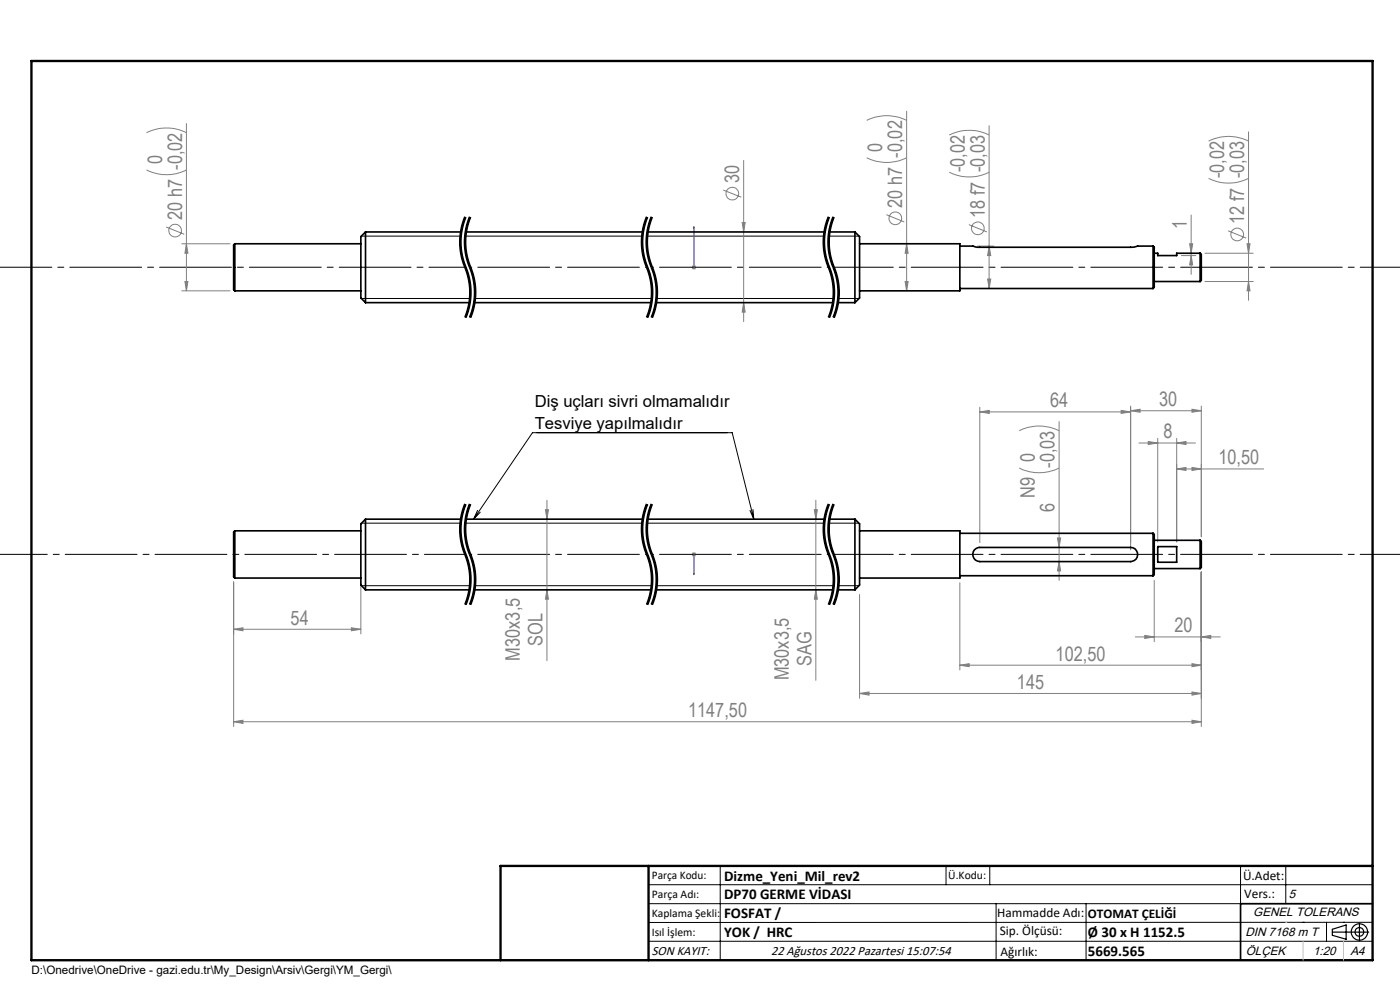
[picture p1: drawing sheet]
<svg xmlns="http://www.w3.org/2000/svg" width="297mm" height="210mm" viewBox="0 0 297 210" stroke-linecap="round" stroke-linejoin="round" font-family="sans-serif">
<g fill="none" stroke="#808080" stroke-width=".21">
<path d="M31.1 36a9.3 9.3 0 0 0 8.4 0M31.1 28.1a9.6 9.6 0 0 1 8.4 0M39.5 26.2v35.5M157.8 34v34.2M183.9 33.5a9.6 9.6 0 0 0 8.4 0M183.9 25.5a9.6 9.6 0 0 1 8.4 0M192.3 23.6v38.1M201.4 36.5a9.6 9.6 0 0 0 8.4 0M201.4 28.6a9.6 9.6 0 0 1 8.4 0M209.8 26.7v34.5M256.4 37.8a9.6 9.6 0 0 0 8.5 0M256.4 29.9a9.3 9.3 0 0 1 8.5 0"/>
<path d="M264.9 28v35.7M35.2 48.1l3.9 1.6M38.6 51.7h10.2M39.2 59.7h.7l-.4 2zM39.5 51.7l.4 2h-.7zM146.7 56.7h1M146.9 56.4l.7 .7M147.2 56.2v1M147.6 56.4l-.7 .7M153.4 40.3l3.9 1.5M157.4 47.2h.7l-.3 2zM188 45.5l3.8 1.6"/>
<path d="M192 59.7h.7l-.4 2zM192.3 51.7l.4 2h-.7zM205.5 47.7l3.9 1.5M207.4 52.2h3.5M209.5 59.2h.7l-.4 2zM209.8 52.2l.4 2h-.7zM250.6 54.2h3.1M252.4 51.7h.6l-.3 2zM252.7 54.2l.3 2h-.6zM252.7 45.6v12.6M255.6 53.7h10.3M255.6 59.7h10.3"/>
<path d="M260.5 49l3.9 1.5M264.5 51.7h.7l-.3 2zM264.9 59.7l.3 2h-.7zM38.6 61.7h10.2M157.8 64.2l.3 2h-.7zM207.9 87.4l2-.3v.6zM207.9 86.4v28.7M207.9 87.4h32M216.2 99.3a9.3 9.3 0 0 0 8.5 0M216.2 91.4a9.6 9.6 0 0 1 8.5 0M224.7 89.4v33.7M237.8 87.1l2.1 .3-2.1 .3z"/>
<path d="M239.9 87.1l2-.3v.6zM239.9 86.1v30.5M239.9 87.1h14.9M241.6 94h12M243.6 93.7l2 .3-2 .3zM245.6 93v22M249.6 99.5l2-.3v.6zM249.6 99.5h18.5M249.6 94l2-.3v.6zM249.6 93v22M252.9 99.2l1.9 .3-1.9 .3zM252.9 86.8l1.9 .3-1.9 .3z"/>
<path d="M254.8 86.1v27.8M115.7 108.1h.6l-.3 2zM116 106.1v34.1M146.7 117.6h1M146.9 117.3l.7 .7M147.2 117.1v1M147.6 117.3l-.7 .7M172.8 108.1h.6l-.3 2zM173.1 106.1v38.2M224.3 114.1h.7l-.3 2zM224.7 119.1l.3 2h-.7zM49.6 133.5l1.9-.3v.6z"/>
<path d="M49.6 123.4v30.7M49.6 133.5h27M74.5 133.2l2.1 .3-2.1 .3zM76.6 123.6v10.9M116 125.1l.3 2h-.6zM173.1 125.1l.3 2h-.6zM182.4 126.1v22M203.6 123.6v18.5M240.8 135.1h18.1M242.9 134.8l2 .3-2 .3zM244.9 123.1v13M254.8 135.1l2.1-.3v.6z"/>
<path d="M254.8 121.3v32.8M49.6 153.1l1.9-.3v.6zM49.6 153.1h205.2M182.4 147.1l2-.3v.7zM182.4 147.1h72.4M203.6 141.1l2-.3v.6zM203.6 141.1h51.2M252.9 140.8l1.9 .3-1.9 .3zM252.9 146.8l1.9 .3-1.9 .4zM252.9 152.8l1.9 .3-1.9 .3z"/>
<circle cx="37.1" cy="48.9" r="1.34"/>
<circle cx="155.4" cy="41.1" r="1.34"/>
<circle cx="189.9" cy="46.3" r="1.34"/>
<circle cx="207.4" cy="48.4" r="1.34"/>
<circle cx="262.5" cy="49.7" r="1.34"/>
</g>
<g fill="none" stroke="#000" stroke-width=".21" stroke-dasharray="6.3 1.3 1.3 1.3" stroke-dashoffset="2.8" stroke-linecap="butt">
<path d="M98.7 46a13.9 13.9 0 0 0 0 10.7M98.7 56.7a13.9 13.9 0 0 1 0 10.7M99.7 46a13.9 13.9 0 0 0 0 10.7M99.7 56.7a13.9 13.9 0 0 1 0 10.7M137.3 46a13.9 13.9 0 0 0 0 10.7M137.3 56.7a13.9 13.9 0 0 1 0 10.7M138.3 46a13.9 13.9 0 0 0 0 10.7M138.3 56.7a13.9 13.9 0 0 1 0 10.7M175.8 46a13.9 13.9 0 0 0 0 10.7M175.8 56.7a13.9 13.9 0 0 1 0 10.7M176.8 46a13.9 13.9 0 0 0 0 10.7M176.8 56.7a13.9 13.9 0 0 1 0 10.7"/>
<path d="M98.7 106.9a13.9 13.9 0 0 0 0 10.7M98.7 117.6a13.9 13.9 0 0 1 0 10.7M99.7 106.9a13.9 13.9 0 0 0 0 10.7M99.7 117.6a13.9 13.9 0 0 1 0 10.7M137.3 106.9a13.9 13.9 0 0 0 0 10.7M137.3 117.6a13.9 13.9 0 0 1 0 10.7M138.3 106.9a13.9 13.9 0 0 0 0 10.7M138.3 117.6a13.9 13.9 0 0 1 0 10.7M175.8 106.9a13.9 13.9 0 0 0 0 10.7M175.8 117.6a13.9 13.9 0 0 1 0 10.7M176.8 106.9a13.9 13.9 0 0 0 0 10.7M176.8 117.6a13.9 13.9 0 0 1 0 10.7"/>
</g>
<g fill="none" stroke="#000" stroke-width=".21">
<path d="M76.7 50.1h21M97.6 53l.4 2.2M97.7 49.1l-.2 1.7 .1 2.2M97.9 52.4l.3 2.2 .6 1.8M98 55.2l.2 .5M98.1 48.7l-.2 1.6v2.1M98.2 55.7l.2 .5M98.4 46.5l-.7 2.6M98.4 56.2a14.2 14.2 0 0 1 1.2 5.8M98.6 45.9l-.2 .6M98.6 53l.4 2.2M98.7 49.1l-.2 1.7 .1 2.2"/>
<path d="M98.7 50.1h37.5M98.7 46a14.3 14.3 0 0 0 .4 11.7 13.9 13.9 0 0 1-.4 9.7M98.8 56.4l.1 .2zM98.9 52.4a19 19 0 0 0 1.5 5.8l.3 1.1M98.9 46.1l-.8 2.6M98.9 56.6l.8 2.7M99 55.2l.2 .5M99.1 48.7l-.2 1.6v2.1M99.2 55.7a15.4 15.4 0 0 1 1.4 6.3M99.6 45.9l-.9 3.2M99.7 59.3l.3 2.7M99.7 46a14.3 14.3 0 0 0 .4 11.7 13.9 13.9 0 0 1-.4 9.7"/>
<path d="M99.9 46.1l-.8 2.6M100.7 59.3l.3 2.7M136.1 53l.5 2.2M136.2 49.1l-.2 1.7 .1 2.2M136.4 52.4a19 19 0 0 0 1.6 5.8l.2 1.1M136.6 55.2l.1 .5M136.7 48.7l-.3 1.6v2.1M136.7 55.7a15.5 15.5 0 0 1 1.5 6.3M137.1 45.9l-.9 3.2M137.1 53l.5 2.2M137.2 49.1l-.2 1.7 .1 2.2M137.3 50.1h37.5"/>
<path d="M137.3 46a14.3 14.3 0 0 0 .4 11.7 13.9 13.9 0 0 1-.4 9.7M137.4 52.4a19 19 0 0 0 1.6 5.8l.2 1.1M137.4 46.1l-.7 2.6M137.6 55.2l.1 .5M137.7 48.7l-.3 1.6v2.1M137.7 55.7a15.4 15.4 0 0 1 1.5 6.3M138.1 45.9l-.9 3.2M138.2 59.3l.3 2.7M138.3 46a14.3 14.3 0 0 0 .4 11.7 13.9 13.9 0 0 1-.4 9.7M138.4 46.1l-.7 2.6M139.2 59.3l.3 2.7M174.7 53l.4 2.2"/>
<path d="M174.8 49.1l-.2 1.7 .1 2.2M175 52.4a14.4 14.4 0 0 0 1.2 4.7M175.1 55.2l.2 .5M175.2 48.7l-.2 1.6v2.1M175.3 55.7a15.5 15.5 0 0 1 1.4 6.3M175.7 45.9l-.9 3.2M175.7 53l.4 2.2M175.8 49.1l-.2 1.7 .1 2.2M175.8 50.1h6.4M175.8 46a14.3 14.3 0 0 0 .4 11.7 13.9 13.9 0 0 1-.4 9.7M176 52.4a19 19 0 0 0 1.6 5.8l.1 .5M176 46.1l-.8 2.6"/>
<path d="M176.1 55.2l.2 .5M176.2 57.1l.6 2.2M176.2 48.7l-.2 1.6v2.1M176.3 55.7a15.4 15.4 0 0 1 1.4 6.3M176.7 45.9l-.9 3.2M176.8 59.3l.3 2.7M176.8 46a14.3 14.3 0 0 0 .4 11.7 13.9 13.9 0 0 1-.4 9.7M177 46.1l-.8 2.6M177.7 58.7l.1 .6M177.8 59.3l.3 2.7M76.7 63.3h23M99.6 62l-.3 2.7-.7 2.6"/>
<path d="M99.7 64.8l-.8 2.6M100 62l-.3 2.8M100.6 62l-.3 2.7-.7 2.6M100.7 64.8l-.8 2.6M100.7 63.3h37.6M101 62l-.3 2.8M138.2 62l-.3 2.7-.8 2.6M138.2 64.8l-.8 2.6M138.5 62l-.3 2.8M139.2 62l-.3 2.7-.8 2.6M139.2 64.8l-.8 2.6M139.3 63.3h37.5"/>
<path d="M139.5 62l-.3 2.8M176.2 66.9l-.2 .5M176.7 62l-.2 2.7-.8 2.6M176.8 64.8l-.6 2.1M177.1 62l-.3 2.8M177.7 65.3l-.7 2.1M177.7 62l-.2 2.7-.8 2.6M177.8 64.8l-.1 .5M177.8 63.3h4.4M178.1 62l-.3 2.8M76.7 111h21M97.5 113.4l.4 2.2 .5 1.5"/>
<path d="M98.4 107.4l-.8 3.2-.1 2.8M98.4 117.2a14.3 14.3 0 0 1 1.2 4.7M98.5 113.4l.1 .5a21.1 21.1 0 0 0 1.5 5.3l.5 2.7M98.6 106.9l-.2 .5M98.7 117a14.6 14.6 0 0 1 1.3 5.4M98.7 111h37.5M98.7 106.9a14.3 14.3 0 0 0 .4 11.7 13.9 13.9 0 0 1-.4 9.7M98.9 107a13.7 13.7 0 0 0-.2 10M99.6 106.9l-.9 3.1-.2 3.4M99.7 117a14.6 14.6 0 0 1 1.3 5.4M99.7 106.9a14.3 14.3 0 0 0 .4 11.7 13.9 13.9 0 0 1-.4 9.7M99.9 107a13.7 13.7 0 0 0-.2 10"/>
<path d="M100.5 110.1l12.5-18.3h42.3l4.6 18.3M101.3 108.3l-.8 1.8M101.9 108.6l-1.4 1.5M136.1 113.4v.5a21 21 0 0 0 1.5 5.3l.5 2.7M137.1 113.4v.5a21.1 21.1 0 0 0 1.5 5.3l.5 2.7M137.1 106.9l-.9 3.1-.1 3.4M137.2 117l.1 .3M137.3 111h37.5M137.3 106.9a14.3 14.3 0 0 0 .4 11.7 13.9 13.9 0 0 1-.4 9.7M137.3 117.3l.1 .2zM137.4 107a13.7 13.7 0 0 0-.2 10M137.4 117.5a14.1 14.1 0 0 1 1.1 4.9"/>
<path d="M138.1 106.9l-.9 3.1-.1 3.4M138.2 117a14.6 14.6 0 0 1 1.3 5.4M138.3 106.9a14.3 14.3 0 0 0 .4 11.7 13.9 13.9 0 0 1-.4 9.7M138.4 107a13.7 13.7 0 0 0-.2 10M159.1 108.3l.8 1.8M159.7 108.1l.2 2M174.6 113.4l.1 .5a21 21 0 0 0 1.5 5.3l.5 2.7M175.6 113.4l.1 .5a21 21 0 0 0 1.5 5.3l.5 2.7M175.7 106.9l-.9 3.1-.2 3.4M175.8 117l.4 1M175.8 111h6.4M175.8 106.9a14.3 14.3 0 0 0 .4 11.7 13.9 13.9 0 0 1-.4 9.7"/>
<path d="M176 107a13.7 13.7 0 0 0-.2 10M176.2 118a14.1 14.1 0 0 1 .9 4.4M176.7 106.9l-.9 3.1-.2 3.4M176.8 117l.9 2.6M176.8 106.9a14.3 14.3 0 0 0 .4 11.7 13.9 13.9 0 0 1-.4 9.7M177 107a13.7 13.7 0 0 0-.2 10M177.7 119.6l.4 2.8M76.7 124.2h23M99.2 126.1l-.6 2.1M99.3 125.6l-.1 .5M99.4 125.1l-.1 .5M99.6 121.8l-.2 3.3"/>
<path d="M100 122.4l-.2 2.7-.9 3.2M100.2 126.1l-.6 2.1M100.3 125.6l-.1 .5M100.4 125.1l-.1 .5M100.6 121.8l-.2 3.3M100.7 124.2h37.6M101 122.4l-.2 2.7-.9 3.2M137.8 126.1l-.7 2.1M137.9 125.6l-.1 .5M138 125.1l-.1 .5M138.1 121.8l-.1 3.3M138.5 122.4l-.2 2.7-.9 3.2"/>
<path d="M138.8 126.1l-.7 2.1M138.9 125.6l-.1 .5M139 125.1l-.1 .5M139.1 121.8l-.1 3.3M139.3 124.2h37.5M139.5 122.4l-.2 2.7-.9 3.2M176.2 127.8l-.2 .5M176.3 126.1l-.6 2.1M176.5 125.6l-.2 .5M176.6 125.1l-.1 .5M176.7 121.8l-.1 3.3M177.1 122.4l-.2 2.7-.7 2.7"/>
<path d="M177.3 126.1l-.6 2.1M177.5 125.6l-.2 .5M177.6 125.1l-.1 .5M177.7 121.8l-.1 3.3M177.7 126.2l-.7 2.1M177.8 124.2h4.4M178.1 122.4l-.1 1.9-.3 1.9M137.6 187.7h153.6M137.6 191.7h153.6M137.6 199.7h153.6M152.8 183.7v20M200.7 183.7v4"/>
<path d="M210 183.7v4M211.3 191.7v12M230.4 191.7v12M263.2 183.7v20M272.8 183.7v8M276.4 195.6h.1M281.4 195.6v4.1M285 195.6h.1M291.2 195.6l-153.6 .1"/>
</g>
<g fill="none" stroke="#000" stroke-width=".25">
<path d="M282.6 197.7h7.8M282.6 197.1l3-.9v3l-3-.8zM288.4 195.8v3.8M106.2 203.7h185"/>
<circle cx="288.4" cy="197.7" r="1.74"/>
<circle cx="288.4" cy="197.7" r=".93"/>
</g>
<path d="M147.2 56.6v.2zM147.2 48.1v.4v-.4M147.2 56.7h.1M147.2 48.1v8.6M147.2 117.5v.2zM147.2 117.6h.1M147.2 117.6v4.3M147.2 121.9v-.4v.4" fill="none" stroke="#00f" stroke-width=".21"/>
<path d="M-.1 117.6h98.8" fill="none" stroke="#000" stroke-width=".21" stroke-dasharray="15.2 1.3 1.3 1.3" stroke-dashoffset="6.6"/>
<path d="M99.7 56.7h37.6M138.3 56.7h37.5M99.7 117.6h37.6M138.3 117.6h37.5" fill="none" stroke="#000" stroke-width=".21" stroke-dasharray="15.2 1.3 1.3 1.3" stroke-dashoffset="-1.6"/>
<path d="M176.8 56.7h120.3M176.8 117.6h120.3" fill="none" stroke="#000" stroke-width=".21" stroke-dasharray="15.2 1.3 1.3 1.3" stroke-dashoffset="2.6"/>
<path d="M-.1 56.7h98.8" fill="none" stroke="#000" stroke-width=".21" stroke-dasharray="15.2 1.3 1.3 1.3" stroke-dashoffset="7.5"/>
<path d="M291.2 191.7h-28v12" fill="none" stroke="#000" stroke-width=".35"/>
<path d="M6.7 12.9h284.5v190.8h-284.5zM137.6 183.7v20M291.2 183.7h-185v20" fill="none" stroke="#000" stroke-width=".5"/>
<path d="M276.4 199.7v4M285 199.7v4" fill="none" stroke="#c0c0c0" stroke-width=".21"/>
<path d="M272.8 195.6h.1" fill="none" stroke="#c0c0c0" stroke-width=".25"/>
<g fill="#00f">
<path d="M147.2 121.5v.4zM147.2 117.5v.2z"/>
<path d="M147.2 56.6v.2zM147.2 48.1v.4z"/>
</g>
<g fill="#808080">
<path d="M254.8 135.1l2.1-.3v.6zM242.9 134.8l2 .3-2 .3zM252.9 140.8l1.9 .3-1.9 .3zM203.6 141.1l2-.3v.6zM252.9 146.8l1.9 .3-1.9 .4zM182.4 147.1l2-.3v.7zM252.9 152.8l1.9 .3-1.9 .3zM49.6 153.1l1.9-.3v.6zM74.5 133.2l2.1 .3-2.1 .3zM49.6 133.5l1.9-.3v.6zM249.6 94l2-.3v.6zM243.6 93.7l2 .3-2 .3zM252.9 86.8l1.9 .3-1.9 .3zM239.9 87.1l2-.3v.6z"/>
<path d="M116 125.1l.3 2h-.6zM115.7 108.1h.6l-.3 2z"/>
<path d="M252.7 54.2l.3 2h-.6zM252.4 51.7h.6l-.3 2zM39.2 59.7h.7l-.4 2zM39.5 51.7l.4 2h-.7zM192 59.7h.7l-.4 2zM192.3 51.7l.4 2h-.7z"/>
<path d="M172.8 108.1h.6l-.3 2zM173.1 125.1l.3 2h-.6zM224.3 114.1h.7l-.3 2zM224.7 119.1l.3 2h-.7z"/>
<path d="M157.4 47.2h.7l-.3 2zM157.8 64.2l.3 2h-.7zM209.8 52.2l.4 2h-.7zM209.5 59.2h.7l-.4 2zM264.5 51.7h.7l-.3 2zM264.9 59.7l.3 2h-.7z"/>
<path d="M249.6 99.5l2-.3v.6zM252.9 99.2l1.9 .3-1.9 .3zM207.9 87.4l2-.3v.6zM237.8 87.1l2.1 .3-2.1 .3z"/>
</g>
<g fill="none" stroke="#000" stroke-width=".35">
<path d="M49.8 51.7v10M49.8 51.7a.95 .95 0 0 0-.2 1.1v7.9a.86 .86 0 0 0 .2 1M49.8 51.7h26.8M77.5 49.2v15M77.5 49.2l-.9 1v13l.9 1M77.5 49.2h20.3M98.8 49.2h37.5M137.4 49.2h37.5M175.9 49.2h5.5M181.4 49.2l1 1v13l-1 1M181.4 49.2v15M182.4 51.7h21.2v10h-21.2"/>
<path d="M203.6 52.2h2.8l1 .2h32.7l1.2-.2h3.3M244.6 52.2v9M244.6 52.2a.64 .64 0 0 1 .3 .8v7.4a.64 .64 0 0 1-.3 .8M244.9 53.7h.7v.5h4v-.5h5M244.9 59.7h9.7M254.6 53.7v6M254.6 53.7a.86 .86 0 0 1 .2 1v4a.95 .95 0 0 1-.2 1M49.8 61.7h26.8M77.5 64.2h22.1M100.6 64.2h37.5M139.2 64.2h37.5M177.7 64.2h3.7"/>
<path d="M203.6 61.2h41M49.8 112.6v10M49.8 112.6a.95 .95 0 0 0-.2 1.1v7.9a.95 .95 0 0 0 .2 1M49.8 112.6h26.8M77.5 110.1v15M77.5 110.1l-.9 1v13l.9 1M77.5 110.1h20.3M98.8 110.1h37.5M137.4 110.1h37.5M175.9 110.1h5.5M181.4 110.1v15M181.4 110.1l1 1v13l-1 1"/>
<path d="M182.4 112.6h21.2v10h-21.2M203.6 113.1h41M206.7 116.6l.9-.5h32.3a1.5 1.5 0 0 1 1.4 1.5 1.5 1.5 0 0 1-1.4 1.5h-32a1.52 1.52 0 0 1-1.4-.9 1.52 1.52 0 0 1 .2-1.6zM244.6 113.1v9M244.6 113.1a.89 .89 0 0 1 .3 1.1v6.9a.95 .95 0 0 1-.3 1M244.9 114.6h9.7M245.6 115.9h4v3.4h-4zM254.6 114.6v6M254.6 114.6a.95 .95 0 0 1 .2 1.1v3.8a.95 .95 0 0 1-.2 1.1M49.8 122.6h26.8M77.5 125.1h22.1M100.6 125.1h37.5"/>
<path d="M139.2 125.1h37.5M177.7 125.1h3.7M203.6 122.1h41M244.9 120.6h9.7"/>
</g>
<g font-size="4.2" fill="#808080">
<text x="34.4" y="34.9" transform="rotate(-90 34.4 34.9)">0</text>
<text x="187.2" y="32.3" transform="rotate(-90 187.2 32.3)">0</text>
<text x="156.8" y="38.8" transform="rotate(-90 156.8 38.8)">30</text>
<text x="204.7" y="36.5" transform="rotate(-90 204.7 36.5)">-0,02</text>
<text x="259.7" y="37.8" transform="rotate(-90 259.7 37.8)">-0,02</text>
<text x="38.6" y="46.7" transform="rotate(-90 38.6 46.7)">20 h7 -0,02</text>
<text x="191.4" y="44.1" transform="rotate(-90 191.4 44.1)">20 h7 -0,02</text>
<text x="208.9" y="46.2" transform="rotate(-90 208.9 46.2)">18 f7 -0,03</text>
<text x="263.9" y="47.5" transform="rotate(-90 263.9 47.5)">12 f7 -0,03</text>
<text x="251.8" y="48.5" transform="rotate(-90 251.8 48.5)">1</text>
<text x="222.8" y="86.4">64</text>
<text x="245.9" y="86.2">30</text>
<text x="246.8" y="93">8</text>
<text x="219.5" y="98.1" transform="rotate(-90 219.5 98.1)">0</text>
<text x="223.7" y="99.3" transform="rotate(-90 223.7 99.3)">-0,03</text>
<text x="258.5" y="98.5">10,50</text>
<text x="219.5" y="105.7" transform="rotate(-90 219.5 105.7)">N9</text>
<text x="223.7" y="108.6" transform="rotate(-90 223.7 108.6)">6</text>
<text x="61.7" y="132.5">54</text>
<text x="115.1" y="136.9" transform="rotate(-90 115.1 136.9)">SOL</text>
<text x="249.2" y="134.1">20</text>
<text x="110.3" y="140.1" transform="rotate(-90 110.3 140.1)">M30x3,5</text>
<text x="172.1" y="141.3" transform="rotate(-90 172.1 141.3)">SAG</text>
<text x="223.9" y="140.1">102,50</text>
<text x="167.3" y="144.3" transform="rotate(-90 167.3 144.3)">M30x3,5</text>
<text x="215.7" y="146.1">145</text>
<text x="146" y="152.1">1147,50</text>
</g>
<g font-size="3.5">
<text x="113.4" y="86.4">Diş uçları sivri olmamalıdır</text>
<text x="113.4" y="90.9">Tesviye yapılmalıdır</text>
</g>
<g font-size="3.2">
<text x="153.6" y="190.8">DP70 GERME VİDASI</text>
<text x="153.6" y="186.8">Dizme_Yeni_Mil_rev2</text>
<text x="153.6" y="194.8">FOSFAT /</text>
<text x="153.6" y="198.8">YOK / HRC</text>
<text x="230.8" y="198.7">Ø 30 x H 1152.5</text>
<text x="230.8" y="202.8">5669.565</text>
</g>
<g font-size="2.8">
<text x="263.7" y="186.7">Ü.Adet:</text>
<text x="263.9" y="190.5">Vers.:</text>
<text x="211.5" y="194.5">Hammadde Adı:</text>
<text x="230.8" y="194.7">OTOMAT ÇELİĞİ</text>
<text x="138.3" y="202.6">SON KAYIT:</text>
<text x="163.6" y="202.6">22 Ağustos 2022 Pazartesi 15:07:54</text>
<text x="212.1" y="198.4">Sip. Ölçüsü:</text>
<text x="212.2" y="202.7">Ağırlık:</text>
</g>
<g font-size="2.6">
<text x="273.4" y="190.4">5</text>
<text x="265.9" y="194.4">GENEL TOLERANS</text>
<text x="264.2" y="198.5">DIN 7168 m T</text>
<text x="264.3" y="202.6">ÖLÇEK</text>
<text x="278.5" y="202.6">1:20</text>
<text x="286.5" y="202.6">A4</text>
</g>
<g font-size="2.5">
<text x="138.3" y="186.4">Parça Kodu:</text>
<text x="138.3" y="190.5">Parça Adı:</text>
<text x="201.2" y="186.5">Ü.Kodu:</text>
<text x="138.3" y="194.5">Kaplama Şekli:</text>
<text x="138.3" y="198.6">Isıl İşlem:</text>
<text x="6.7" y="206.7">D:\Onedrive\OneDrive - gazi.edu.tr\My_Design\Arsiv\Gergi\YM_Gergi\</text>
</g>
</svg>
